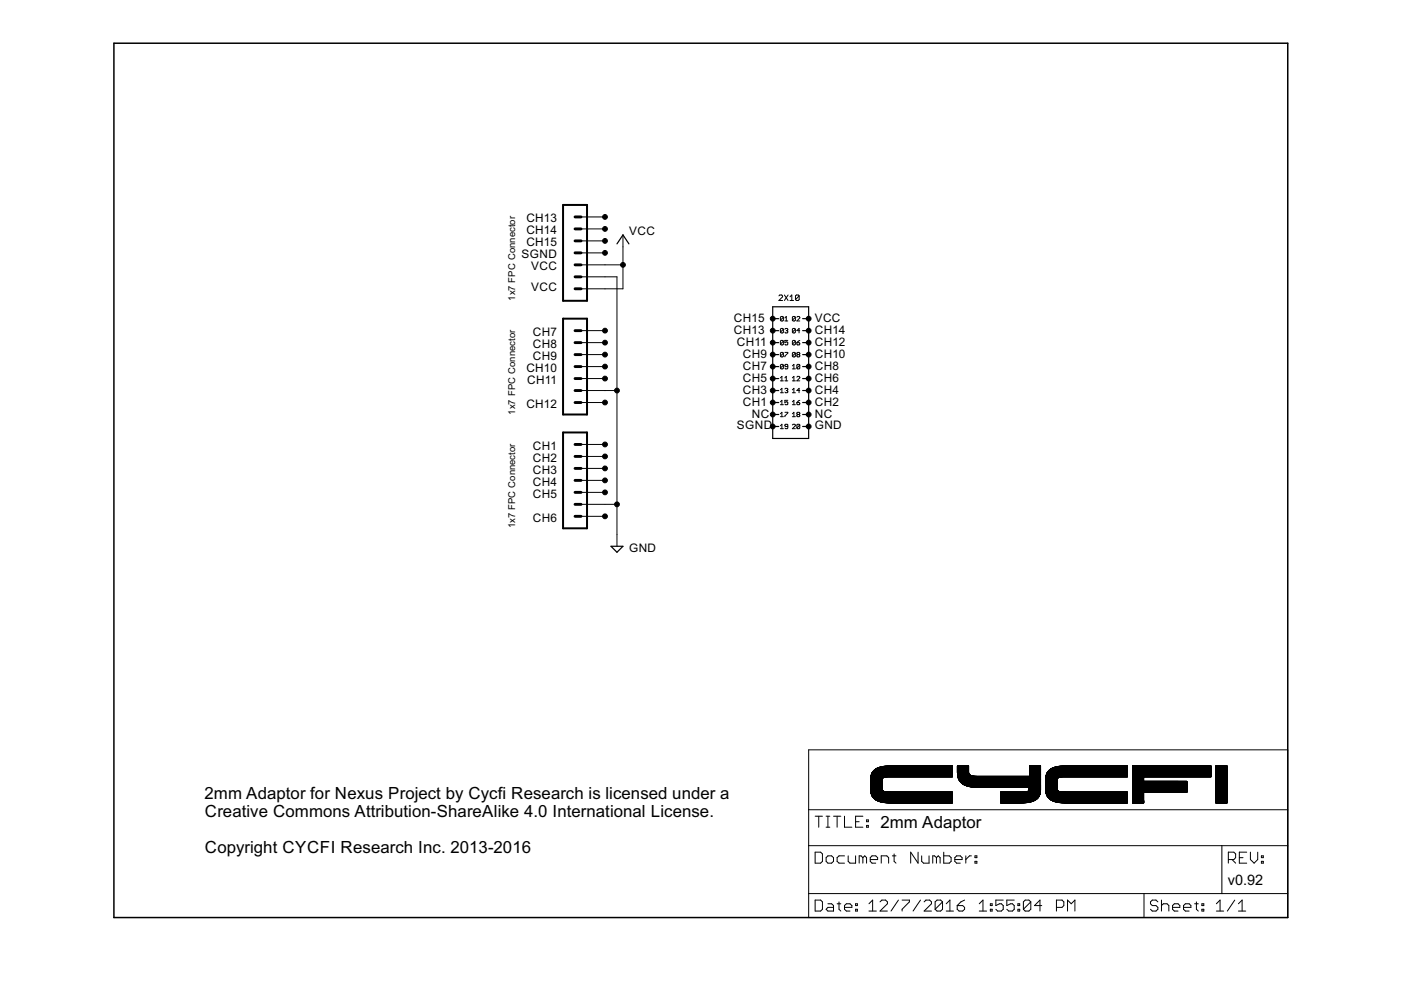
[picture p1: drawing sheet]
<svg xmlns="http://www.w3.org/2000/svg" width="297mm" height="210mm" viewBox="0 0 297 210" stroke-linecap="round" stroke-linejoin="round" font-family="sans-serif">
<g fill="none" stroke="#000" stroke-width=".21">
<path d="M123.2 58.7h7.6v57.1M123.2 56.2h8.9M123.2 53.6h5.1M123.2 51.1h5.1M123.2 48.5h5.1M123.2 46h5.1M132.1 49.8v11.4h-8.9M123.2 77.7h5.1M123.2 75.2h5.1M123.2 72.6h5.1M123.2 70.1h5.1M165.1 62.7l.2-.2h.4l.2 .2v.2l-.8 .8h.8"/>
<path d="M166.1 67.3l-.2-.2h-.3l-.1 .2v.6M166.1 69.8l-.2-.2h-.3l-.1 .2v.6M166.1 72.3l-.2-.1h-.3l-.1 .1v.7M166.1 74.9l-.2-.2h-.3l-.1 .2v.6M166.1 77.4l-.2-.1h-.3l-.1 .1v.6M166.1 67.3v.6l-.2 .2-.4-.2M166.1 69.8v.6l-.2 .2-.4-.2M166.1 72.3v.7l-.2 .1-.4-.1M166.1 74.9v.6l-.2 .2-.4-.2M166.1 77.4v.6l-.2 .2-.4-.2M166.1 67.3l-.6 .6M166.1 69.8l-.6 .6"/>
<path d="M166.1 72.3l-.6 .7M166.1 74.9l-.6 .6M166.1 77.4l-.6 .6M166.3 62.5l.8 1.2M166.4 68.1h.6M166.4 67.4l.3-.3v1M166.4 69.8l.2-.2h.3l.1 .2-.1 .3M166.4 74.7h.6l-.6 1M166.7 70.1h.2M166.9 70.1l.1 .2-.1 .3h-.3l-.2-.2M167 77.7h-.4l-.2-.1 .2-.3h.3l.1 .1v.6l-.1 .2h-.3l-.2-.2M167 72.2h-.6v.4l.5-.1 .1 .5-.1 .1h-.3l-.2-.1"/>
<path d="M167.1 62.5l-.8 1.2M167.5 63.7h.8M167.5 62.9l.4-.4v1.2M168 78.2h.6M168 77.6l.3-.3v.9M168.6 67.3v.6l-.1 .2-.5-.2M168.6 69.8v.6l-.1 .2-.5-.2M168.6 72.3v.7l-.1 .1-.5-.1M168.6 74.9v.6l-.1 .2-.5-.2M168.6 67.3l-.1-.2h-.3l-.2 .2v.6M168.6 69.8l-.1-.2h-.3l-.2 .2v.6M168.6 72.3l-.1-.1h-.3l-.2 .1v.7"/>
<path d="M168.6 74.9l-.1-.2h-.3l-.2 .2v.6M168.6 67.3l-.6 .6M168.6 69.8l-.6 .6M168.6 72.3l-.6 .7M168.6 74.9l-.6 .6M169 72.6h.4l.2 .4-.2 .1h-.3zM169 67.3l.1-.2h.3l.2 .2-.6 .8h.6M169 80l.1-.2h.3l.2 .2-.6 .8h.6M169.1 75.2h.3M169.1 75.2l-.1-.2 .1-.3h.3l.2 .2-.2 .3M169.1 75.2l-.1 .2 .1 .3h.3l.2-.2-.2-.3M169.4 62.7v.8l-.2 .2h-.4l-.1-.2"/>
<path d="M169.4 62.7l-.2-.2h-.4l-.1 .2v.8M169.4 62.7l-.7 .8M169.6 70.1h-.6l.4-.5v1M169.6 77.4v.6l-.2 .2h-.3l-.1-.2M169.6 72.2l-.6 .4M169.6 77.4l-.2-.1h-.3l-.1 .1v.6M169.6 77.4l-.6 .6M123.2 99.3h5.1M123.2 96.8h5.1M123.2 94.2h5.1M123.2 85.3h5.1M123.2 82.8h7.6"/>
<path d="M123.2 80.3h5.1M165.5 80.1l.3-.3v1M165.5 82.7l.3-.4v1M165.5 80.8h.6M165.5 85.2l.3-.3v.9M165.5 87.7l.3-.3v.9M165.5 90.3l.3-.3v.9M165.5 83.3h.6M165.5 85.8h.6M165.5 88.3h.6M165.5 90.9h.6M166.4 80.1l.3-.3v1"/>
<path d="M166.4 82.5l.5-.2 .1 .2-.1 .3M166.4 87.4h.6l-.6 .9M166.4 80.8h.6M166.7 82.8h.2M166.9 82.8l.1 .2-.1 .3-.5-.2M167 84.9h-.6v.4l.5-.1 .1 .5-.1 .1-.5-.1M167 90.4h-.4l-.2-.1 .2-.3 .4 .1v.6l-.1 .2-.5-.2M168 90.1l.2-.1 .4 .1v.2l-.6 .6h.6M168 80.1l.3-.3v1M168 82.7l.3-.4v1M168 85.2l.3-.3v.9M168 87.7l.3-.3v.9"/>
<path d="M168 80.8h.6M168 83.3h.6M168 85.8h.6M168 88.3h.6M169 85.3h.4l.2 .4-.5 .1zM169.1 87.9l-.1-.2 .1-.3 .5 .2-.2 .3M169.1 87.9l-.1 .2 .1 .2 .5-.1-.2-.3M169.1 87.9h.3M169.6 82.8h-.6l.4-.5v1M169.6 90.1v.6l-.2 .2-.4-.2M169.6 90.1l-.2-.1-.4 .1v.6M169.6 84.9l-.6 .4"/>
<path d="M169.6 90.1l-.6 .6M123.2 109.5h5.1M123.2 106.9h7.6M123.2 104.4h5.1M123.2 101.9h5.1M171.4 159h101.6v35.5h-101.6zM171.4 179.3h101.6M171.4 171.7h101.6M172.8 173.1h1.6M173.6 173.1v2.3M175.2 173.1h.7M175.2 175.4h.7"/>
<path d="M175.5 173.1v2.3M176.7 173.1h1.6M177.5 173.1v2.3M179 173.1v2.3h1.6M181.4 174.2h.8M182.9 173.1h-1.5v2.3h1.5M183.7 175h.4v.4h-.4zM183.7 173.8h.4v.4h-.4zM184.6 167.7l2.8 .1M184.6 167.7h2.7M184.6 167.6l2.6 .1M184.6 167.6h2.6"/>
<path d="M184.6 167.5h2.5M184.6 167.4h2.4M184.6 167.3h2.4M184.6 167.2h2.4M184.6 167.1h2.4M184.6 167h2.4M184.6 166.9h2.4M184.6 166.8h2.4M184.6 166.7h2.4M184.6 166.6h2.4M184.6 166.5h2.4M184.6 166.4h2.4"/>
<path d="M184.6 166.3h2.4M184.6 166.2h2.4M184.6 166.1h2.4M184.6 166h2.4M184.6 165.9h2.4M184.6 165.8h2.4M184.6 165.7h2.4M184.6 165.6h2.4M184.6 165.5h2.4M184.6 165.4h2.4M184.6 165.3h2.4M184.6 165.2h2.4"/>
<path d="M184.6 167.9h17.3M184.6 167.9h3.6M184.6 167.8h3.1M184.7 168.1h17.2M184.7 168h17.2M184.7 164.7h17.2M184.7 164.6h17.2M184.7 164.5h17.2M184.7 168.2h17.2M184.7 164.4h17.2M184.7 168.3h17.2M184.7 164.3h17.2"/>
<path d="M184.7 168.4h17.2M184.8 168.4h17.1M184.8 164.2h17.1M184.8 168.5h17.1M184.8 164.1h17.1M184.8 168.6h17.1M184.8 164h17.1M184.9 168.7h17M184.9 164h17M184.9 163.9h17M184.9 168.8h17M184.9 163.8h17"/>
<path d="M185 168.9h16.9M185 163.7h16.9M185 169h16.9M185.1 169h16.8M185.1 163.6h16.8M185.1 169.1h16.8M185.1 163.5h16.8M185.2 163.5h16.7M185.2 169.2h16.7M185.2 163.4h16.7M185.3 163.4h16.6M185.3 169.3h16.6"/>
<path d="M185.3 163.3h16.6M185.4 163.3h16.5M185.4 169.4h16.5M185.4 163.2h16.5M185.5 169.4h16.4M185.5 163.2h16.4M185.5 169.5h16.4M185.6 163.1h16.3M185.6 169.5h16.3M185.7 169.6h16.2M185.7 163h16.2M185.8 169.7h16.1"/>
<path d="M185.8 163h16.1M185.9 169.7h16M185.9 162.9h16M186 169.8h15.9M186 162.9h15.9M186.1 169.8h15.8M186.2 162.8h15.7M186.2 169.9h15.7M186.3 162.8h15.6M186.4 169.9h15.5M186.4 162.7h15.5M186.5 170h15.4"/>
<path d="M186.6 162.6h15.3M186.7 170h15.2M186.8 162.6h15.1M186.9 170.1h15M187 165.5h-2.4M187 162.5h14.9M187 165.2l-2.4 .1M187.1 165.1l-2.5 .1M187.1 165.1h-2.5M187.1 165l-2.5 .1M187.2 165h-2.6M187.2 164.9l-2.6 .1"/>
<path d="M187.3 170.1h14.6M187.3 164.9h-2.7M187.4 162.5h14.5M187.4 164.8l-2.8 .1M187.6 170.2h14.3M187.7 164.8h-3.1M187.8 162.4h14.1M188.3 170.2h13.6M188.8 162.4h13.1M201.9 164.7l-17.3 .1M203 163.8h2.4M203 163.7h2.4"/>
<path d="M203 163.6h2.4M203 163.5h2.4M203 163.4h2.4M203 163.3h2.4M203 163.2h2.4M203 163.1h2.4M203 163h2.4M203 162.9h2.4M203 162.8h2.4M203 162.7h2.4M203 162.6h2.4M203 162.5h2.4"/>
<path d="M203 162.4h2.4M203 164.2h2.6M203 164.1l2.5 .1M203 164.1h2.5M203 164l2.5 .1M203 164h2.4M203 163.9l2.4 .1M203 163.9h2.4M203 164.4h2.9M203 164.4h2.8M203 164.3h2.7M203 164.3h2.6"/>
<path d="M203.1 164.5h3.4M203.1 164.5h2.9M203.1 164.6h17.5M203.1 164.7h17.5M203.1 164.8h17.5M203.1 164.9h17.5M203.2 164.9h17.4M203.2 165h17.4M203.2 165.1h17.4M203.3 165.2h17.3M203.3 165.3h17.3M203.3 165.4h17.3"/>
<path d="M203.4 165.4h17.2M203.4 165.5h17.2M203.5 165.6h17.1M203.5 165.7h17.1M203.6 165.7h17M203.6 165.8h17M203.7 165.8h16.9M203.7 165.9h16.9M203.8 165.9h16.8M203.8 166h16.8M203.9 166.1h16.7M204 166.2h16.6"/>
<path d="M204.1 166.2h16.5M204.2 166.3h16.4M204.3 166.3h16.3M204.4 166.4h16.2M204.6 166.5h16M204.7 166.5h15.9M204.8 166.6h15.8M204.9 166.6h15.7M205.1 166.7h15.5M205.3 166.7h15.3M205.5 166.8h15.1M205.8 166.8h14.8"/>
<path d="M206.2 166.9h14.4M206.8 166.9h13.8M212.2 169.2h7.8M212.2 168.6h8.2M212.2 168.4h8.3M212.2 168.3h8.3M212.2 168.2h8.3M212.2 168.1h8.3M212.2 168h8.4M217 170.2l-4.8 .1M217.4 167.9h3.2M217.7 170.2h-5.5"/>
<path d="M217.7 167.8h2.9M218 167.8h2.6M218 170.1l-5.8 .1M218 167.7h2.6M218.1 167.7h2.5M218.1 167.6h2.5M218.1 167.5h2.5M218.2 167.5h2.4M218.2 167.4h2.4M218.2 167.3h2.4M218.2 167.2h2.4M218.2 167.1h2.4"/>
<path d="M218.2 167h2.4M218.3 164.5h2.3M218.3 164.4h2.3M218.3 164.3h2.3M218.3 164.2h2.3M218.3 164.1h2.3M218.3 164h2.3M218.3 163.9h2.3M218.3 163.8h2.3M218.3 163.7h2.3M218.3 163.6h2.3M218.3 163.5h2.3"/>
<path d="M218.3 163.4h2.3M218.3 163.3h2.3M218.3 163.2h2.3M218.3 163.1h2.3M218.3 163h2.3M218.3 162.9h2.3M218.3 162.8h2.3M218.3 162.7h2.3M218.3 162.6h2.3M218.3 162.5h2.3M218.3 162.4h2.3M218.3 170.1h-6.1"/>
<path d="M218.5 170l-6.3 .1M218.7 170h-6.5M218.9 169.9h-6.7M219 169.9h-6.8M219.1 169.8h-6.9M219.3 169.8h-7.1M219.4 169.7h-7.2M219.5 169.7h-7.3M219.5 169.6h-7.3M219.6 169.5l-7.4 .1M219.7 169.5h-7.5M219.8 169.4l-7.6 .1"/>
<path d="M219.8 169.4h-7.6M219.9 169.3l-7.7 .1M219.9 169.3h-7.7M220 169.2h-7.8M220.1 169.1l-7.9 .1M220.1 169.1h-7.9M220.2 169l-8 .1M220.2 169h-8M220.2 168.9l-8 .1M220.3 168.9h-8.1M220.3 168.8h-8.1M220.4 168.7h-8.2"/>
<path d="M220.4 168.6l-8.2 .1M220.4 168.5l-8.2 .1M220.5 168.5h-8.3M220.5 168.4h-8.3M220.5 168.3h-8.3M220.5 168.1h-8.3M220.6 168h-8.4M220.6 167.9h-8.4M221.7 167.6l2.6 .1M221.7 167.6h2.6M221.7 167.5l2.5 .1M221.7 167.5h2.5"/>
<path d="M221.7 167.4h2.5M221.7 167.3h2.4M221.7 167.2h2.4M221.7 167.1h2.4M221.7 167h2.4M221.7 166.9l2.4 .1M221.7 166.9h2.4M221.7 166.8h2.4M221.7 166.7h2.4M221.7 166.6h2.4M221.7 166.5h2.4M221.7 166.4h2.4"/>
<path d="M221.7 166.3h2.4M221.7 166.2h2.4M221.7 166.1h2.4M221.7 166h2.4M221.7 165.9h2.4M221.7 165.8h2.4M221.7 165.7h2.4M221.7 165.6h2.4M221.7 165.5h2.4M221.7 165.4h2.4M221.7 165.3h2.4M221.7 165.2h2.5"/>
<path d="M221.7 165h2.6M221.7 167.9h17.3M221.7 167.9h3.6M221.7 167.8h3.2M221.7 167.7l2.8 .1M221.7 167.7h2.7M221.8 168h17.2M221.8 164.7h17.2M221.8 164.6h17.2M221.8 168.2h17.2M221.8 168.1h17.2M221.8 164.5h17.2"/>
<path d="M221.8 164.4h17.2M221.8 168.3h17.2M221.8 164.3h17.2M221.8 168.4h17.2M221.9 168.4h17.1M221.9 164.2h17.1M221.9 168.5h17.1M221.9 164.1h17.1M221.9 168.6h17.1M221.9 164h17.1M222 168.6h17M222 164h17"/>
<path d="M222 168.7h17M222 163.9h17M222 168.8h17M222.1 163.8h16.9M222.1 168.9h16.9M222.1 163.7h16.9M222.1 169h16.9M222.2 163.6h16.8M222.2 169h16.8M222.2 169.1h16.8M222.2 163.5h16.8M222.3 163.5h16.7"/>
<path d="M222.3 169.2h16.7M222.3 163.4h16.7M222.4 169.2h16.6M222.4 163.4h16.6M222.4 169.3h16.6M222.4 163.3h16.6M222.5 169.3h16.5M222.5 163.3h16.5M222.5 169.4h16.5M222.6 169.4h16.4M222.6 163.2h16.4M222.7 169.5h16.3"/>
<path d="M222.7 163.1h16.3M222.8 169.6h16.2M222.8 163h16.2M222.9 169.7h16.1M222.9 163h16.1M223 169.7h16M223 162.9h16M223.1 169.8h15.9M223.1 162.9h15.9M223.2 169.8h15.8M223.3 162.8h15.7M223.3 169.9h15.7"/>
<path d="M223.4 162.8h15.6M223.5 169.9h15.5M223.6 162.7h15.4M223.6 170h15.4M223.7 162.6h15.3M223.8 170h15.2M223.9 162.6h15.1M224 170.1h15M224.1 162.5h14.9M224.2 165.2l-2.5 .1M224.2 165.1l-2.5 .1M224.2 165.1h-2.5"/>
<path d="M224.2 165l-2.5 .1M224.3 164.9l-2.6 .1M224.4 170.1h14.6M224.4 164.9h-2.7M224.5 162.5h14.5M224.6 164.8l-2.9 .1M224.7 170.2h14.3M224.8 164.8h-3.1M224.9 162.4h14.1M225.4 170.2h13.6M225.9 162.4h13.1M239 164.7l-17.3 .1"/>
<path d="M240.1 170.2h2.4M240.1 170.1h2.4M240.1 170h2.4M240.1 169.9h2.4M240.1 169.8h2.4M240.1 169.7h2.4M240.1 169.6h2.4M240.1 169.5h2.4M240.1 169.4h2.4M240.1 169.3h2.4M240.1 169.2h2.4M240.1 169.1h2.4"/>
<path d="M240.1 169h2.4M240.1 168.9h2.4M240.1 168.8h2.4M240.1 168.7h2.4M240.1 168.6h2.4M240.1 168.5h2.4M240.1 168.4h2.4M240.1 168.3h2.4M240.1 168.2h2.4M240.1 168.1h2.4M240.1 168h11.5M240.1 167.9h11.5"/>
<path d="M240.1 167.8h11.5M240.1 167.7h11.5M240.1 167.6h11.5M240.1 167.5h11.5M240.1 167.4h11.5M240.1 167.3h11.5M240.1 167.2h11.5M240.1 167.1h11.5M240.1 167h11.5M240.1 166.9h11.5M240.1 166.8h11.5M240.1 166.7h11.5"/>
<path d="M240.1 166.6h11.5M240.1 166.5h11.5M240.1 166.4h11.5M240.1 166.3h11.5M240.1 166.2h11.5M240.1 166.1h11.5M240.1 166h11.5M240.1 165.9h11.5M240.1 165.8h11.5M240.1 165.7h11.5M240.1 165.6l11.5 .1M240.1 165.6h2.4"/>
<path d="M240.1 165.5h2.4M240.1 165.4h2.4M240.1 165.3h2.4M240.1 165.2h2.4M240.1 165.1h2.4M240.1 165h2.4M240.1 164.9h2.4M240.1 164.8h2.4M240.1 164.7h16.6M240.1 164.6h16.6M240.1 164.5h16.6M240.1 164.4h16.6"/>
<path d="M240.1 164.3h16.6M240.1 164.2h16.6M240.1 164.1h16.6M240.1 164h16.6M240.1 163.9h16.6M240.1 163.8h16.6M240.1 163.7h16.6M240.1 163.6h16.6M240.1 163.5h16.6M240.1 163.4h16.6M240.1 163.3h16.6M240.1 163.2h16.6"/>
<path d="M240.1 163.1h16.6M240.1 163h16.6M240.1 162.9h16.6M240.1 162.8h16.6M240.1 162.7h16.6M240.1 162.6h16.6M240.1 162.5h16.6M240.1 162.4h16.6M256.7 164.7h-16.6M257.8 170.2h2.3M257.8 170.1h2.3M257.8 170h2.3"/>
<path d="M257.8 169.9h2.3M257.8 169.8h2.3M257.8 169.7h2.3M257.8 169.6h2.3M257.8 169.5h2.3M257.8 169.4h2.3M257.8 169.3h2.3M257.8 169.2h2.3M257.8 169.1h2.3M257.8 169h2.3M257.8 168.9h2.3M257.8 168.8h2.3"/>
<path d="M257.8 168.7h2.3M257.8 168.6h2.3M257.8 168.5h2.3M257.8 168.4h2.3M257.8 168.3h2.3M257.8 168.2h2.3M257.8 168.1h2.3M257.8 168h2.3M257.8 167.9h2.3M257.8 167.8h2.3M257.8 167.7h2.3M257.8 167.6h2.3"/>
<path d="M257.8 167.5h2.3M257.8 167.4h2.3M257.8 167.3h2.3M257.8 167.2h2.3M257.8 167.1h2.3M257.8 167h2.3M257.8 166.9h2.3M257.8 166.8h2.3M257.8 166.7h2.3M257.8 166.6h2.3M257.8 166.5h2.3M257.8 166.4h2.3"/>
<path d="M257.8 166.3h2.3M257.8 166.2h2.3M257.8 166.1h2.3M257.8 166h2.3M257.8 165.9h2.3M257.8 165.8h2.3M257.8 165.7h2.3M257.8 165.6h2.3M257.8 165.5h2.3M257.8 165.4h2.3M257.8 165.3h2.3M257.8 165.2h2.3"/>
<path d="M257.8 165.1h2.3M257.8 165h2.3M257.8 164.9h2.3M257.8 164.8h2.3M257.8 164.7h2.3M257.8 164.6h2.3M257.8 164.5h2.3M257.8 164.4h2.3M257.8 164.3h2.3M257.8 164.2h2.3M257.8 164.1h2.3M257.8 164h2.3"/>
<path d="M257.8 163.9h2.3M257.8 163.8h2.3M257.8 163.7h2.3M257.8 163.6h2.3M257.8 163.5h2.3M257.8 163.4h2.3M257.8 163.3h2.3M257.8 163.2h2.3M257.8 163.1h2.3M257.8 163h2.3M257.8 162.9h2.3M257.8 162.8h2.3"/>
<path d="M257.8 162.7h2.3M257.8 162.6h2.3M257.8 162.5h2.3M257.8 162.4h2.3M259.1 179.3v10.2M171.4 189.5h101.6M172.8 180.7h1.2l.4 .4v1.5l-.4 .4h-1.2zM172.8 190.8h1.2l.4 .4v1.6l-.4 .4h-1.2zM175.2 181.8l.3-.3h.8l.4 .3v.8l-.4 .4h-.8l-.3-.4zM175.5 191.6h.8l.4 .4v1.2h-1.2l-.3-.4 .3-.4h1.2M177.5 191.6h.8M177.9 191.2v1.6l.4 .4"/>
<path d="M179 192.4h1.6v-.4l-.4-.4h-.7l-.5 .4v.8l.5 .4h.7M179 181.5h-1.1l-.4 .3v.8l.4 .4h1.1M179.8 181.5v1.1l.4 .4h1.2v-1.5M181.4 192.8h.4v.4h-.4zM181.4 191.6h.4v.4h-.4zM182.9 181.8l-.3-.3h-.4v1.5M182.9 181.8l.4-.3 .4 .3v1.2M182.9 181.8v1.2M184.2 193.2h1.6M184.2 191.6l.8-.8v2.4M184.5 182.2h1.6v-.4l-.4-.3h-.8l-.4 .3v.8l.4 .4h.8M186.6 191.2l.4-.4h.7l.5 .4v.4l-1.6 1.6h1.6"/>
<path d="M186.8 183v-1.5h1.2l.4 .3v1.2M189.2 181.5h.8M189.6 181.1v1.5l.4 .4M190.5 190.8l-1.6 2.4M191.3 190.8h1.5v.4l-1.5 1.6v.4M194.6 180.7v2.3l-1.5-2.3v2.3M195.2 190.8l-1.6 2.4M195.4 181.5v1.1l.4 .4h1.2v-1.5M195.9 191.2l.4-.4h.8l.4 .4v.4l-1.6 1.6h1.6M198.5 181.8l-.4-.3h-.3v1.5M198.5 181.8v1.2M198.5 181.8l.4-.3 .4 .3v1.2"/>
<path d="M199.8 191.2v1.6l-.4 .4h-.7l-.4-.4M199.8 191.2l-.4-.4h-.7l-.4 .4v1.6M199.8 191.2l-1.5 1.6M200.1 180.7v2.3h1.2l.4-.4v-.8l-.4-.3h-1.2M200.6 193.2h1.6M200.6 191.6l.8-.8v2.4M202.4 182.2h1.6v-.4l-.4-.3h-.8l-.4 .3v.8l.4 .4h.8M202.9 192h1.2l.4 .4v.4l-.4 .4h-.8l-.4-.4zM204.5 190.8l-.8 .4-.8 .8M204.8 181.5v1.5M206 181.5h-.5l-.7 .7M206.7 182.6h.4v.4h-.4z"/>
<path d="M206.7 181.5h.4v.3h-.4zM207.6 193.2h1.6M207.6 191.6l.8-.8v2.4M210 192.8h.4v.4h-.4zM210 191.6h.4v.4h-.4zM212.7 190.8h-1.6v1.2l.8-.4h.4l.4 .4v.8l-.4 .4h-.8l-.4-.4M215 190.8h-1.5v1.2l.7-.4h.5l.3 .4v.8l-.3 .4h-.8l-.4-.4M215.8 192.8h.4v.4h-.4zM215.8 191.6h.4v.4h-.4zM218.5 191.2v1.6l-.4 .4h-.7l-.4-.4M218.5 191.2l-.4-.4h-.7l-.4 .4v1.6M218.5 191.2l-1.5 1.6"/>
<path d="M220.9 192h-1.6l1.2-1.2v2.4M224 192.4h1.2l.4-.4v-.8l-.4-.4h-1.2v2.4M226.3 193.2v-2.4l.8 .8 .8-.8v2.4M242.5 189.5v5M245.5 191.2l-.4-.4h-.8l-.4 .4v.4l.4 .4h.8l.4 .4v.4l-.4 .4h-.8l-.4-.4M246.3 192l.4-.4h.7l.4 .4v1.2M246.3 190.8v2.4M248.6 192.4h1.5v-.4l-.3-.4h-.8l-.4 .4v.8l.4 .4h.8M250.9 192.4h1.6v-.4l-.4-.4h-.8l-.4 .4v.8l.4 .4h.8M253.3 191.6h.8M253.7 191.2v1.6l.4 .4M254.8 192.8h.4v.4h-.4z"/>
<path d="M254.8 191.6h.4v.4h-.4zM257.9 193.2h1.5M257.9 191.6l.8-.8v2.4M260.4 182.2h1.2l.4-.4v-.7l-.4-.4h-1.2v2.3M261.2 182.2l.8 .8M261.8 190.8l-1.6 2.4M262.6 193.2h1.5M262.6 191.6l.8-.8v2.4M262.8 181.8h.7M264.3 180.7h-1.5v2.3h1.5M265.1 180.7v1.5l.8 .8 .8-.8v-1.5M267.4 182.6h.4v.4h-.4z"/>
<path d="M267.4 181.5h.4v.3h-.4z"/>
</g>
<path d="M119.4 43.5h5.1v20.3h-5.1zM119.4 67.6h5.1v20.3h-5.1zM119.4 91.7h5.1v20.3h-5.1z" fill="none" stroke="#000" stroke-width=".42"/>
<g fill="none" stroke="#000" stroke-width=".61">
<path d="M121.9 56.2h1.3M121.9 58.7h1.3M121.9 51.1h1.3M121.9 53.6h1.3M121.9 46h1.3M121.9 48.5h1.3M121.9 75.2h1.3M121.9 77.7h1.3M121.9 70.1h1.3M121.9 72.6h1.3M121.9 61.2h1.3M121.9 99.3h1.3"/>
<path d="M121.9 94.2h1.3M121.9 96.8h1.3M121.9 80.3h1.3M121.9 82.8h1.3M121.9 85.3h1.3M121.9 104.4h1.3M121.9 106.9h1.3M121.9 109.5h1.3M121.9 101.9h1.3"/>
</g>
<g fill="none" stroke="#000" stroke-width=".25">
<path d="M130.8 51.7l1.3-1.9 1.2 1.9M163.8 65h7.6v28h-7.6zM163.8 67.6h1.3M163.8 70.1h1.3M163.8 72.6h1.3M163.8 75.2h1.3M163.8 77.7h1.3M170.2 67.6h1.2M170.2 70.1h1.2M170.2 72.6h1.2M170.2 75.2h1.2M170.2 77.7h1.2"/>
<path d="M163.8 80.3h1.3M163.8 82.8h1.3M163.8 85.3h1.3M163.8 87.9h1.3M163.8 90.4h1.3M170.2 80.3h1.2M170.2 82.8h1.2M170.2 85.3h1.2M170.2 87.9h1.2M170.2 90.4h1.2M129.5 115.8h2.6l-1.3 1.3z"/>
</g>
<path d="M24.2 9.2h248.8v185.3h-248.8z" fill="none" stroke="#000" stroke-width=".32"/>
<g fill="#000" stroke="#000" stroke-width=".21">
<circle cx="128.3" cy="46" r=".51"/>
<circle cx="128.3" cy="48.5" r=".51"/>
<circle cx="128.3" cy="51.1" r=".51"/>
<circle cx="128.3" cy="53.6" r=".51"/>
<circle cx="132.1" cy="56.2" r=".51"/>
<circle cx="128.3" cy="72.6" r=".51"/>
<circle cx="128.3" cy="77.7" r=".51"/>
<circle cx="128.3" cy="75.2" r=".51"/>
<circle cx="128.3" cy="70.1" r=".51"/>
<circle cx="163.8" cy="72.6" r=".51"/>
<circle cx="163.8" cy="77.7" r=".51"/>
<circle cx="163.8" cy="70.1" r=".51"/>
<circle cx="163.8" cy="75.2" r=".51"/>
<circle cx="163.8" cy="67.6" r=".51"/>
<circle cx="171.4" cy="67.6" r=".51"/>
<circle cx="171.4" cy="70.1" r=".51"/>
<circle cx="171.4" cy="75.2" r=".51"/>
<circle cx="171.4" cy="72.6" r=".51"/>
<circle cx="171.4" cy="77.7" r=".51"/>
<circle cx="128.3" cy="80.3" r=".51"/>
<circle cx="128.3" cy="99.3" r=".51"/>
<circle cx="128.3" cy="94.2" r=".51"/>
<circle cx="128.3" cy="85.3" r=".51"/>
<circle cx="128.3" cy="96.8" r=".51"/>
<circle cx="130.8" cy="82.8" r=".51"/>
<circle cx="163.8" cy="85.3" r=".51"/>
<circle cx="163.8" cy="82.8" r=".51"/>
<circle cx="163.8" cy="90.4" r=".51"/>
<circle cx="163.8" cy="87.9" r=".51"/>
<circle cx="163.8" cy="80.3" r=".51"/>
<circle cx="171.4" cy="90.4" r=".51"/>
<circle cx="171.4" cy="80.3" r=".51"/>
<circle cx="171.4" cy="87.9" r=".51"/>
<circle cx="171.4" cy="82.8" r=".51"/>
<circle cx="171.4" cy="85.3" r=".51"/>
<circle cx="128.3" cy="104.4" r=".51"/>
<circle cx="128.3" cy="101.9" r=".51"/>
<circle cx="128.3" cy="109.5" r=".51"/>
<circle cx="130.8" cy="106.9" r=".51"/>
</g>
<g font-size="4">
<text x="43.4" y="169.4">2mm Adaptor for Nexus Project by Cycfi Research is licensed under a</text>
<text x="43.4" y="173.2">Creative Commons Attribution-ShareAlike 4.0 International License.</text>
<text x="186.7" y="175.5">2mm Adaptor</text>
<text x="43.4" y="180.9">Copyright CYCFI Research Inc. 2013-2016</text>
</g>
<text font-size="3.4" x="260.3" y="187.6">v0.92</text>
<g font-size="2.8">
<text x="111.6" y="47.1">CH13</text>
<text x="111.6" y="52.2">CH15</text>
<text x="111.6" y="49.7">CH14</text>
<text x="133.4" y="49.8">VCC</text>
<text x="110.6" y="54.8">SGND</text>
<text x="112.6" y="57.3">VCC</text>
<text x="112.6" y="61.7">VCC</text>
<text x="113" y="71.3">CH7</text>
<text x="155.6" y="70.7">CH13</text>
<text x="155.6" y="68.2">CH15</text>
<text x="172.8" y="70.7">CH14</text>
<text x="172.8" y="68.2">VCC</text>
<text x="113" y="76.3">CH9</text>
<text x="113" y="73.8">CH8</text>
<text x="156.3" y="73.3">CH11</text>
<text x="157.5" y="75.8">CH9</text>
<text x="172.8" y="75.8">CH10</text>
<text x="172.8" y="73.3">CH12</text>
<text x="111.6" y="78.9">CH10</text>
<text x="111.8" y="81.4">CH11</text>
<text x="157.5" y="83.4">CH3</text>
<text x="157.5" y="80.9">CH5</text>
<text x="157.5" y="78.4">CH7</text>
<text x="172.8" y="83.4">CH4</text>
<text x="172.8" y="80.9">CH6</text>
<text x="172.8" y="78.4">CH8</text>
<text x="111.6" y="86.5">CH12</text>
<text x="157.5" y="86">CH1</text>
<text x="159.4" y="88.5">NC</text>
<text x="172.8" y="88.5">NC</text>
<text x="172.8" y="86">CH2</text>
<text x="113" y="95.4">CH1</text>
<text x="156.3" y="91.1">SGND</text>
<text x="172.8" y="91.1">GND</text>
<text x="113" y="100.5">CH3</text>
<text x="113" y="97.9">CH2</text>
<text x="113" y="105.5">CH5</text>
<text x="113" y="103">CH4</text>
<text x="113" y="110.6">CH6</text>
<text x="133.4" y="117.1">GND</text>
</g>
<g font-size="2.2">
<text x="109.2" y="63.8" transform="rotate(-90 109.2 63.8)">1x7 FPC Connector</text>
<text x="109.2" y="87.9" transform="rotate(-90 109.2 87.9)">1x7 FPC Connector</text>
<text x="109.2" y="112" transform="rotate(-90 109.2 112)">1x7 FPC Connector</text>
</g>
</svg>
